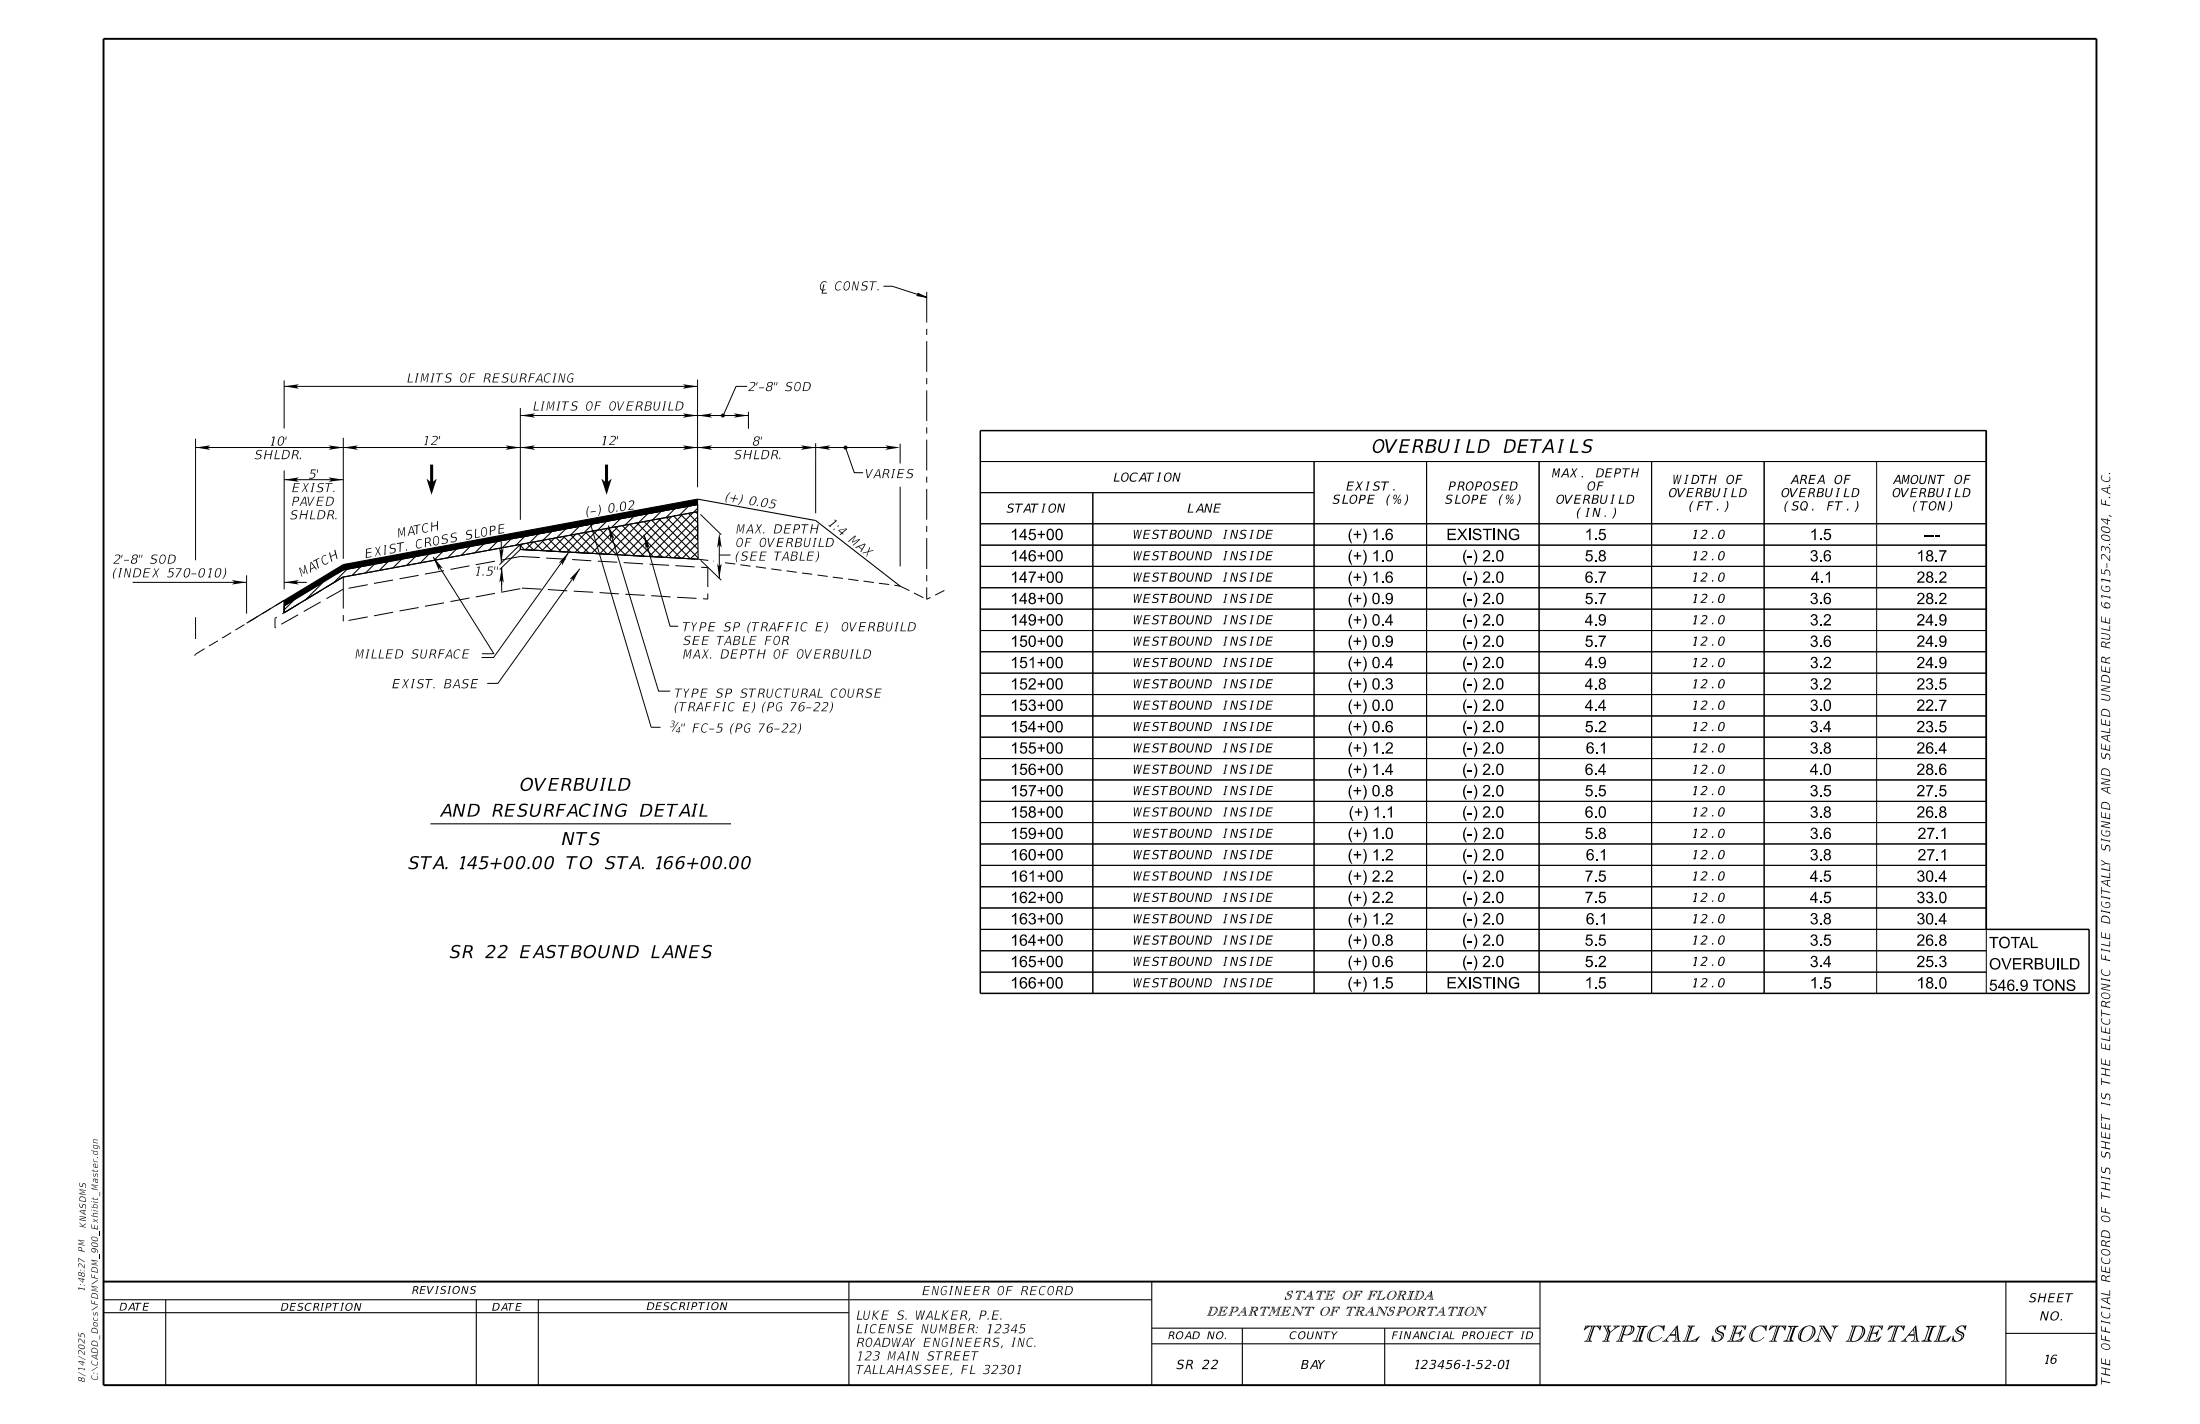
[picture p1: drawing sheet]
<svg xmlns="http://www.w3.org/2000/svg" width="432mm" height="279mm" viewBox="0 0 432 279" stroke-linecap="round" stroke-linejoin="round" font-family="sans-serif">
<path d="M192.4 84.5h197.5v97.9h20.1v12.5h-217.6z" fill="none" stroke="#000" stroke-width=".3"/>
<g fill="none" stroke="#000" stroke-width=".2">
<path d="M173.4 56.2h1.7l6.8 2.1M180.1 57.5l1.8 .8-1.9-.3 .6-.1zM181.9 57.3v6M55.8 75.8h81.1M55.8 74.6v9.5M136.9 74.5v21.1M146.6 75.8h-2.1l-2.5 5.7M181.9 64.5v1.2M181.9 66.9v6.1M181.9 74.2v1.2M181.9 76.6v6M38.4 87.8h135.9"/>
<path d="M38.4 86.1v23.8M55.8 94.1h11.6M55.8 92.3v23.3M67.4 85.9v23.7M102.1 80v22M102.1 81.5h44.8M146.9 80.8v3.3M160.1 87v13.7M165.9 87.8l1.8 4.9h1.7M176.7 87.1v3.8M176.7 95.5v15.6M181.9 83.9v1.2"/>
<path d="M181.9 86.3v6M181.9 93.5v1.2M181.9 95.9v6.1M192.4 90.6h197.5M192.4 96.7h65.5M214.5 96.7v98.2M257.9 90.6v104.3M280 90.6v104.3M302.1 90.6v104.3M324.2 90.6v104.3M346.3 90.6v104.3M368.3 90.6v104.3"/>
<path d="M26 114.3h22.4M48.4 112.9v7.5M53.2 119.4l-1.8 1M55.8 118.9v1.3M55.8 117.8l-1.8 1.1M55.8 114.3h4.4M58.7 118.5l-3.3 1.9M62.9 118.1l-3.3 1.9M63 115.8l-3.2 2M64.1 115.2l3.3-2v6.2M67.4 115.6l-3.3 1.9M72.2 114.7l-3.8 .7"/>
<path d="M77.2 113.8l-3.8 .7M82.2 119.2l-3.8 .7M82.2 112.9l-3.8 .7M85 109.3l11.9 19h-2.3M87.1 118.3l-3.7 .7M87.1 112l-3.7 .6M92.1 117.3l-3.7 .7M92.1 111l-3.7 .7M97.2 116.4l-3.8 .7M97.2 110.1l-3.8 .7M98.4 106.3v4.1M98.5 111.4v4.7"/>
<path d="M102.1 115.5l-3.7 .7M102.1 106.8l-4.1 4M102.4 115.4l3.9 .2M105.9 109.4l-3.8-.2-3.7 .7M105.9 108l-3.8-.2-4 4M107.2 109.5l3.8 .2M107.2 108.1l3.8 .2M107.5 115.7l3.8 .2M111.7 108.3l-14.8 20.7h-2.4M112.3 109.8l3.8 .2M112.3 108.4l3.8 .2M112.6 116l3.8 .2"/>
<path d="M113.8 111.6l-16.1 22.5h-2.1M115.9 102.6l11.9 40.1h1.8M115.9 102.6h.1M117.3 110.1l3.8 .2M117.4 108.7l3.7 .1M117.7 116.3l3.8 .2M119.4 103.1l9.9 32.5h2.3M122.4 110.4l3.8 .2M122.4 108.9l3.8 .2M122.7 116.6l3.8 .2M126.4 104.9l5.1 18h1.6M127.5 110.7l3.8 .2"/>
<path d="M127.5 109.2l3.8 .2M127.8 116.9l3.8 .2M132.6 111l3.7 .2M132.6 109.5l3.8 .2M132.9 117.2l3.8 .2M137 109.7l2 .3M137.5 100.9l4.1 4M137.5 109.9l4.1 3.9M137.6 111.3l1.3 .1v3.8M138.9 116.5v1h-.9M140 110.1h.1M141.2 105.4v8.1"/>
<path d="M141.2 108.9h2.2M142.3 110.4l2 .3M145.3 110.8l2 .3M148.3 111.2l2.1 .3M151.4 111.6l2 .3M154.4 112l2 .3M157.4 112.4l2 .3M160.4 112.8l2.1 .3M163.4 113.2l2.1 .3M166.5 113.6l2 .3M169.5 114l2 .3M172.5 114.4l2 .3"/>
<path d="M175.5 114.8l1.2 .2 1.8 .9M179.4 116.3l1.8 1M181.9 103.2v1.2M181.9 105.6v6.1M181.9 112.9v1.2M181.9 115.3v2.3l.7-.4M185.3 115.9l-1.7 .9M192.4 102.8h197.5M192.4 107h197.5M192.4 111.1h197.5M192.4 115.3h197.5M192.4 119.5h197.5"/>
<path d="M38.4 128.3l-.2 .4M38.4 121.1v4.3M40.1 127.3l-1.7 1M42.8 125.7l-1.8 1.1M45.4 124.1l-1.8 1.1M48 122.6l-1.8 1M50.6 121l-1.8 1M54.3 121.1l-.3 .2v1.9l.1-.1M58.5 120.6l-3.3 1.9M67.4 120.7v1.2M72.2 121l-3.8 .7M77.2 120.1l-3.8 .7"/>
<path d="M192.4 123.7h197.5M192.4 127.9h197.5M192.4 132.1h197.5M192.4 136.3h197.5M192.4 140.5h197.5M192.4 144.6h197.5M192.4 148.8h197.5M192.4 153h197.5M192.4 157.2h197.5M192.4 161.4h197.5M192.4 165.6h197.5M192.4 169.8h197.5"/>
<path d="M192.4 174h197.5M192.4 178.2h197.5M192.4 182.4h197.5v12.5M192.4 186.5h197.5M192.4 190.7h197.5"/>
</g>
<g fill="#000">
<path d="M133.1 141.7h.1l-1.2 1.8h-.2z"/>
<path d="M161.3 55.4a.5 .5 0 0 1 .5-.3 .5 .5 0 0 1 .4 .4 .72 .72 0 0 0-.9 0 .72 .72 0 0 0-.2 .8v.4l.3 .2 .2-1.1h.2l-.2 1.1 .4-.2v.2l-.4 .1-.1 .4h.8v.2h-1l.1-.6a1.01 1.01 0 0 1-.1-1.6z" fill-rule="evenodd"/>
<path d="M164.2 55.4a.5 .5 0 0 1 .5-.3 .5 .5 0 0 1 .5 .4 .67 .67 0 0 0-.9-.1 .67 .67 0 0 0-.2 .8 .53 .53 0 0 0 .2 .6 .53 .53 0 0 0 .7-.1 .62 .62 0 0 1-.9 .2 .62 .62 0 0 1-.2-.8z" fill-rule="evenodd"/>
<path d="M165.8 55.4a1.16 1.16 0 0 0 .1 1.6 1.04 1.04 0 0 0 .9-.7 1.04 1.04 0 0 0-.3-1.1h-.3zM166.1 55.4a.54 .54 0 0 1 .6 .2 .54 .54 0 0 1-.1 .7 .49 .49 0 0 1-.6 .6 .49 .49 0 0 1-.3-.8z" fill-rule="evenodd"/>
<path d="M167.5 55.2h.2l.5 1.6 .3-1.6h.1l-.3 1.8h-.3l-.4-1.6-.3 1.6h-.1z" fill-rule="evenodd"/>
<path d="M169.3 55.4l.6-.2h.5v.2a.54 .54 0 0 0-.7-.1 .54 .54 0 0 0-.3 .5 .74 .74 0 0 1 .9 .7 .93 .93 0 0 1-1.4 .4l.1-.2a.62 .62 0 0 0 .6 .2 .62 .62 0 0 0 .4-.5l-.3-.2a.44 .44 0 0 1-.5-.3 .44 .44 0 0 1 .1-.5z" fill-rule="evenodd"/>
<path d="M170.7 55.2h1.4l-.1 .2h-.6l-.3 1.6h-.2l.4-1.6h-.6z" fill-rule="evenodd"/>
<path d="M172.3 56.7h.2l-.1 .3h-.2z" fill-rule="evenodd"/>
<path d="M55.8 75.8l2.9-.4-.6 .4 .6 .5z" fill-rule="evenodd"/>
<path d="M87.7 73.5a.96 .96 0 0 1 1-.2v.2a.55 .55 0 0 0-.6-.1 .55 .55 0 0 0-.4 .5 .74 .74 0 0 1 .9 .7 .93 .93 0 0 1-1.3 .4v-.2a.62 .62 0 0 0 .7 .1 .62 .62 0 0 0 .4-.5l-.3-.2a.44 .44 0 0 1-.5-.2 .44 .44 0 0 1 .1-.5z" fill-rule="evenodd"/>
<path d="M90.6 73.5a1.16 1.16 0 0 0 0 1.5 1.04 1.04 0 0 0 .9-.6 1.04 1.04 0 0 0-.2-1.1h-.4zM90.8 73.5a.54 .54 0 0 1 .7 .2 .54 .54 0 0 1-.1 .7 .49 .49 0 0 1-.6 .5 .49 .49 0 0 1-.3-.7z" fill-rule="evenodd"/>
<path d="M98.9 73.4l.6-.2 .4 .1v.2a.55 .55 0 0 0-.7-.1 .55 .55 0 0 0-.3 .5 .75 .75 0 0 1 .9 .6 .86 .86 0 0 1-1.4 .5l.1-.2a.64 .64 0 0 0 .6 .1 .64 .64 0 0 0 .4-.5l-.4-.2a.42 .42 0 0 1-.4-.3 .42 .42 0 0 1 .2-.5z" fill-rule="evenodd"/>
<path d="M107.1 73.5l.5-.3 .5 .2v.2a.72 .72 0 0 0-.9 0 .72 .72 0 0 0-.3 .8 .52 .52 0 0 0 .4 .5 .52 .52 0 0 0 .5-.1 .61 .61 0 0 1-.8 .2 .61 .61 0 0 1-.2-.8z" fill-rule="evenodd"/>
<path d="M111.7 73.5a.49 .49 0 0 1 .5-.3 .49 .49 0 0 1 .4 .4 .62 .62 0 0 0-.8-.1 .62 .62 0 0 0-.3 .7 .52 .52 0 0 0 .1 .6 .52 .52 0 0 0 .7 0l.1-.5h-.4l.1-.1h.4l-.1 .7a.67 .67 0 0 1-.8 .1 .67 .67 0 0 1-.3-.8z" fill-rule="evenodd"/>
<path d="M112.5 78.9l.6-.2 .4 .1-.1 .2a.54 .54 0 0 0-.6-.2 .54 .54 0 0 0-.3 .6 .76 .76 0 0 1 .8 .6 .87 .87 0 0 1-1.3 .5v-.2a.63 .63 0 0 0 .7 .1 .63 .63 0 0 0 .4-.5l-.3-.2a.45 .45 0 0 1-.6-.3 .45 .45 0 0 1 .3-.5z" fill-rule="evenodd"/>
<path d="M115.3 79a1.18 1.18 0 0 0 0 1.5 1.08 1.08 0 0 0 .9-1.5l-.4-.3zM115.5 79a.47 .47 0 0 1 .6 .1 .47 .47 0 0 1 0 .6 .54 .54 0 0 1-.2 .6 .54 .54 0 0 1-.6-.1 1.33 1.33 0 0 1 .2-1.2z" fill-rule="evenodd"/>
<path d="M119.9 79a.96 .96 0 0 0 .2 1.6 1.1 1.1 0 0 0 .5-1.8h-.4zM120.1 79a.48 .48 0 0 1 .6 .1 .48 .48 0 0 1 0 .6 .56 .56 0 0 1-.2 .6 .56 .56 0 0 1-.7-.1 1.31 1.31 0 0 1 .3-1.2z" fill-rule="evenodd"/>
<path d="M134 75.4l2.9 .4-2.9 .5 .6-.5z" fill-rule="evenodd"/>
<path d="M147.2 75a.59 .59 0 0 1 .7-.1 .59 .59 0 0 1 .3 .5l-.1 .3-1 .9h.9v.1h-1.1l.8-.8a.43 .43 0 0 0 .3-.6 .43 .43 0 0 0-.7-.1h-.1z" fill-rule="evenodd"/>
<path d="M150.8 75a.43 .43 0 0 0 0 .8 .53 .53 0 0 0-.4 .7 .53 .53 0 0 0 .8 .2 .51 .51 0 0 0 .3-.4 .51 .51 0 0 0-.2-.5 .46 .46 0 0 0 .3-.7 .46 .46 0 0 0-.7-.1zM150.8 75.3a.38 .38 0 0 1 .5-.2 .38 .38 0 0 1 .2 .5 .38 .38 0 0 1-.6 .1l-.2-.2zM150.5 76.3a.42 .42 0 0 1 .8 0 .42 .42 0 0 1-.8 0z" fill-rule="evenodd"/>
<path d="M154.5 75.2l.6-.3 .4 .1v.2a.52 .52 0 0 0-.6-.2 .52 .52 0 0 0-.3 .6 .71 .71 0 0 1 .8 .7 .93 .93 0 0 1-1.3 .4v-.2a.63 .63 0 0 0 .7 .1 .63 .63 0 0 0 .4-.5l-.4-.2a.42 .42 0 0 1-.4-.3 .42 .42 0 0 1 .1-.4z" fill-rule="evenodd"/>
<path d="M156.2 75.2a1.16 1.16 0 0 0 0 1.5 1.04 1.04 0 0 0 .9-.7 1.04 1.04 0 0 0-.3-1h-.3zM156.4 75.2a.54 .54 0 0 1 .6 .2 .54 .54 0 0 1-.1 .7 .49 .49 0 0 1-.6 .5 .49 .49 0 0 1-.2-.8z" fill-rule="evenodd"/>
<path d="M38.4 87.8l2.9-.4-.6 .4 .6 .5z" fill-rule="evenodd"/>
<path d="M50.5 88.4l.7-.1 .3 .1-.1 .1a.54 .54 0 0 0-.6-.1 .54 .54 0 0 0-.3 .6l.3 .1a.52 .52 0 0 1 .5 .5 .52 .52 0 0 1-.6 .5l-.7-.1v-.2a.58 .58 0 0 0 .7 .2 .58 .58 0 0 0 .4-.6l-.3-.1a.45 .45 0 0 1-.6-.3 .45 .45 0 0 1 .3-.6z" fill-rule="evenodd"/>
<path d="M54.9 85.8a.95 .95 0 0 0 .1 1.7 1.16 1.16 0 0 0 .5-1.9zM55 85.9a.37 .37 0 0 1 .6 0v.1a1.19 1.19 0 0 1-.6 1.3h-.2a1.32 1.32 0 0 1 .2-1.4z" fill-rule="evenodd"/>
<path d="M55.8 94.1l2.9-.4-.6 .4 .6 .4z" fill-rule="evenodd"/>
<path d="M62.5 95l.6-.2h.5l-.1 .2a.54 .54 0 0 0-.6-.2 .54 .54 0 0 0-.3 .6 .74 .74 0 0 1 .8 .7 .93 .93 0 0 1-1.3 .4l.1-.2a.62 .62 0 0 0 .6 .2 .62 .62 0 0 0 .4-.6l-.3-.2a.44 .44 0 0 1-.5-.2 .44 .44 0 0 1 .1-.5z" fill-rule="evenodd"/>
<path d="M67.4 87.8l2.9-.4-.6 .4 .6 .5z" fill-rule="evenodd"/>
<path d="M64.5 93.7l2.9 .4-2.9 .4 .6-.4z" fill-rule="evenodd"/>
<path d="M64.5 87.4l2.9 .4-2.9 .5 .6-.5z" fill-rule="evenodd"/>
<path d="M84.4 91.2h.6v3.3l.7-.6-1 3.2-1-3.2 .7 .6z" fill-rule="evenodd"/>
<path d="M84.9 85.6a.61 .61 0 0 1 .6-.1 .61 .61 0 0 1 .4 .5l-.2 .4-.9 .8h.9v.1h-1.1l.9-1a.36 .36 0 0 0 .2-.5 .36 .36 0 0 0-.5-.1l-.3 .1z" fill-rule="evenodd"/>
<path d="M102.1 87.8l2.9-.4-.5 .4 .5 .5z" fill-rule="evenodd"/>
<path d="M99.2 87.4l2.9 .4-2.9 .5 .6-.5z" fill-rule="evenodd"/>
<path d="M102.1 81.5l2.9-.4-.5 .4 .5 .5z" fill-rule="evenodd"/>
<path d="M118.7 91.2h.6v3.3l.8-.6-1 3.2-1.1-3.2 .7 .6z" fill-rule="evenodd"/>
<path d="M134 87.4l2.9 .4-2.9 .5 .6-.5z" fill-rule="evenodd"/>
<path d="M136.9 87.8l2.9-.4-.6 .4 .6 .5z" fill-rule="evenodd"/>
<path d="M134 81.1l2.9 .4-2.9 .5 .6-.5z" fill-rule="evenodd"/>
<path d="M55.8 117.8l11.6-7 69.5-12.9v1.1l-69.5 12.8-11.6 7.1z" fill-rule="evenodd"/>
<path d="M136.9 81.5l2.9-.4-.6 .4 .6 .5z" fill-rule="evenodd"/>
<path d="M144.5 88.5a.93 .93 0 0 1 1.1-.1l-.1 .1a.51 .51 0 0 0-.6-.1 .51 .51 0 0 0-.3 .6h.1a.54 .54 0 0 1 .6 .2 .54 .54 0 0 1 .1 .6 .92 .92 0 0 1-1.3 .2v-.2a.56 .56 0 0 0 .7 .2 .56 .56 0 0 0 .4-.6l-.3-.1a.43 .43 0 0 1-.5-.3 .43 .43 0 0 1 .1-.5z" fill-rule="evenodd"/>
<path d="M144 81.1l2.9 .4-2.9 .5 .6-.5z" fill-rule="evenodd"/>
<path d="M148.1 85.9l-.1 .2a.4 .4 0 0 1-.2 .7 .58 .58 0 0 0 .5 .7 .58 .58 0 0 0 .7-.6l-.2-.4a.46 .46 0 0 0 .3-.7 .46 .46 0 0 0-.7-.1zM148.2 86a.37 .37 0 0 1 .7 0 .37 .37 0 0 1-.7 0zM147.9 87a.45 .45 0 0 1 .9 0 .45 .45 0 0 1-.9 0z" fill-rule="evenodd"/>
<path d="M149.4 85.7h.2l-.2 .6h-.1z" fill-rule="evenodd"/>
<path d="M157.2 87.4l2.9 .4-2.9 .5 .6-.5z" fill-rule="evenodd"/>
<path d="M160.1 87.8l2.9-.4-.6 .4 .6 .5z" fill-rule="evenodd"/>
<path d="M173.8 87.4l2.9 .4-2.9 .5 .5-.5z" fill-rule="evenodd"/>
<path d="M178.3 92.1l.6-.1 .4 .1v.2a.55 .55 0 0 0-.6-.2 .55 .55 0 0 0-.4 .6l.1 .1a.58 .58 0 0 1 .8 .6 .58 .58 0 0 1-.8 .4l-.6-.1 .1-.1a.61 .61 0 0 0 .7 .1 .61 .61 0 0 0 .4-.5l-.5-.2a.42 .42 0 0 1-.4-.4 .42 .42 0 0 1 .2-.5z" fill-rule="evenodd"/>
<path d="M272.7 97h.2l-.5 .9-.1 .6 .2 .7h-.2a1.99 1.99 0 0 1 .4-2.2z" fill-rule="evenodd"/>
<path d="M276 97h.2a1.65 1.65 0 0 1-.6 2.2l.2-.4a1.87 1.87 0 0 0 .2-1.8z" fill-rule="evenodd"/>
<path d="M294.8 97h.2l-.5 .9-.1 .6 .1 .7h-.1a1.99 1.99 0 0 1 .4-2.2z" fill-rule="evenodd"/>
<path d="M298.1 97h.2a1.65 1.65 0 0 1-.7 2.2l.4-.6a1.85 1.85 0 0 0 .1-1.6z" fill-rule="evenodd"/>
<path d="M310.1 99.6h.2l-.4 .7a1.81 1.81 0 0 0-.1 1.4h-.1a1.83 1.83 0 0 1 .4-2.1z" fill-rule="evenodd"/>
<path d="M316.9 99.6h.1a1.89 1.89 0 0 1-.4 2.1h-.2l.5-1.1z" fill-rule="evenodd"/>
<path d="M332.2 98.3h.2l-.5 .9-.1 .5 .1 .8h-.1a1.9 1.9 0 0 1 .4-2.2z" fill-rule="evenodd"/>
<path d="M338.9 98.3h.2a1.68 1.68 0 0 1-.7 2.2l.3-.4a1.92 1.92 0 0 0 .2-1.8z" fill-rule="evenodd"/>
<path d="M350.9 98.3h.1l-.2 .3a1.96 1.96 0 0 0-.2 1.9h-.2a1.9 1.9 0 0 1 .5-2.2z" fill-rule="evenodd"/>
<path d="M352.1 98.5l.9-.1h.1v.2a.53 .53 0 0 0-.6-.1 .53 .53 0 0 0-.4 .5 .67 .67 0 0 1 .8 .8 .96 .96 0 0 1-1.3 .2l.1-.2a.56 .56 0 0 0 .6 .2 .56 .56 0 0 0 .4-.6l-.3-.1a.47 .47 0 0 1-.5-.3 .47 .47 0 0 1 .2-.5z" fill-rule="evenodd"/>
<path d="M355.7 99.8h.3l-.1 .4h-.3z" fill-rule="evenodd"/>
<path d="M358.9 98.4h1v.2h-.8l-.1 .5h.7v.2h-.7l-.2 .9h-.2z" fill-rule="evenodd"/>
<path d="M360.2 98.4h1.5l-.1 .2h-.6l-.3 1.6h-.3l.4-1.6h-.6z" fill-rule="evenodd"/>
<path d="M362.5 99.8h.3l-.1 .4h-.2z" fill-rule="evenodd"/>
<path d="M364.4 98.3h.2a1.68 1.68 0 0 1-.6 2.2l.5-1.3z" fill-rule="evenodd"/>
<path d="M376.1 98.3h.2l-.5 .9-.1 .5 .1 .8h-.2a2.06 2.06 0 0 1 .5-2.2z" fill-rule="evenodd"/>
<path d="M376.9 98.4h1.5l-.1 .2h-.6l-.3 1.6h-.3l.4-1.6h-.7z" fill-rule="evenodd"/>
<path d="M378.9 98.6a.93 .93 0 0 0 .3 1.6 1.06 1.06 0 0 0 .8-.8 1.06 1.06 0 0 0-.3-1h-.4zM379.1 98.7a.47 .47 0 0 1 .6-.1 .47 .47 0 0 1 .1 .6 .54 .54 0 0 1-.5 .8 .54 .54 0 0 1-.5-.7z" fill-rule="evenodd"/>
<path d="M380.6 98.4h.3l.4 1.5 .3-1.5h.2l-.3 1.8h-.3l-.4-1.6-.3 1.6h-.2z" fill-rule="evenodd"/>
<path d="M382.8 98.3h.2a2.06 2.06 0 0 1-.4 2.2h-.2l.5-1.3z" fill-rule="evenodd"/>
<path d="M22.6 108.9a.58 .58 0 0 1 .6-.1 .58 .58 0 0 1 .4 .5l-.1 .3-1 .9h.9v.1h-1.1v-.2l.8-.7a.43 .43 0 0 0 .3-.6 .43 .43 0 0 0-.7-.1l-.1 .1z" fill-rule="evenodd"/>
<path d="M22.8 111.4h.1l-.5 1.1 .1 1.1h-.2l-.1-1.1z" fill-rule="evenodd"/>
<path d="M26.1 108.9a.43 .43 0 0 0 0 .7 .53 .53 0 0 0-.4 .8 .53 .53 0 0 0 .8 .2 .53 .53 0 0 0 .2-1 .47 .47 0 0 0 .3-.6 .47 .47 0 0 0-.7-.2zM26.3 109h.1a.35 .35 0 0 1 .5 .3 .35 .35 0 0 1-.5 .3 .31 .31 0 0 1-.3-.2 .31 .31 0 0 1 .2-.4zM25.9 110.1a.42 .42 0 0 1 .8 0 .42 .42 0 0 1-.8 0z" fill-rule="evenodd"/>
<path d="M29.8 109l.6-.2 .5 .1v.1a.52 .52 0 0 0-.7-.1 .52 .52 0 0 0-.2 .6 .71 .71 0 0 1 .8 .6 .93 .93 0 0 1-1.3 .4v-.2a.63 .63 0 0 0 .6 .2 .63 .63 0 0 0 .5-.5l-.5-.3a.42 .42 0 0 1-.4-.2 .42 .42 0 0 1 .1-.5z" fill-rule="evenodd"/>
<path d="M31.5 109a1.16 1.16 0 0 0 .1 1.6 1.04 1.04 0 0 0 .9-.7 1.04 1.04 0 0 0-.3-1.1h-.3zM31.8 109a.47 .47 0 0 1 .5 .1 .47 .47 0 0 1 0 .6 .51 .51 0 0 1-.2 .7 .51 .51 0 0 1-.7-.3l.1-.6z" fill-rule="evenodd"/>
<path d="M44.1 111.4h.1l.1 .2 .1 .7a1.75 1.75 0 0 1-.8 1.3l.6-1.1z" fill-rule="evenodd"/>
<path d="M45.5 113.8l2.9 .5-2.9 .4 .6-.4z" fill-rule="evenodd"/>
<path d="M55.8 114.3l2.9-.5-.6 .5 .6 .4z" fill-rule="evenodd"/>
<path d="M57.3 100.3a.97 .97 0 0 1 1.1-.1v.1a.53 .53 0 0 0-.6-.1 .53 .53 0 0 0-.3 .6h.1a.57 .57 0 0 1 .7 .6 .57 .57 0 0 1-.8 .5l-.5-.1v-.2a.62 .62 0 0 0 .7 .2 .62 .62 0 0 0 .4-.5l-.2-.2a.52 .52 0 0 1-.5-.1 .52 .52 0 0 1-.1-.6z" fill-rule="evenodd"/>
<path d="M85 109.3l1.9 2.2-.6-.2-.1 .7z" fill-rule="evenodd"/>
<path d="M98 107.5l.4 .6 .4-.6-.4 2.9z" fill-rule="evenodd"/>
<path d="M98.5 111.4l.4 2.9-.4-.6-.5 .6z" fill-rule="evenodd"/>
<path d="M111.7 108.3l-1.4 2.6v-.7l-.7 .3z" fill-rule="evenodd"/>
<path d="M113.8 111.6l-1.3 2.6v-.7l-.7 .2z" fill-rule="evenodd"/>
<path d="M119.4 103.1l1.2 2.7-.5-.5-.3 .7z" fill-rule="evenodd"/>
<path d="M126.4 104.9l1.2 2.7-.6-.5-.2 .7z" fill-rule="evenodd"/>
<path d="M141.2 104.6l.4 2.9-.4-.6-.4 .6z" fill-rule="evenodd"/>
<path d="M140.8 110.6l.4 .6 .4-.6-.4 2.9z" fill-rule="evenodd"/>
<path d="M145 108.2h.2l-.6 1 .1 1.1-.3-.6a1.94 1.94 0 0 1 .6-1.5z" fill-rule="evenodd"/>
<path d="M144.9 105.8a.96 .96 0 0 0 .1 1.6 1.08 1.08 0 0 0 .5-1.9h-.4zM145 105.8a.54 .54 0 0 1 .7 .2 .54 .54 0 0 1-.1 .7 .49 .49 0 0 1-.6 .5 .49 .49 0 0 1-.3-.8z" fill-rule="evenodd"/>
<path d="M145.9 108.3l.7-.1 .3 .1-.1 .1a.54 .54 0 0 0-.6-.1 .54 .54 0 0 0-.3 .6 .68 .68 0 0 1 .8 .6 .9 .9 0 0 1-1.3 .4v-.2a.58 .58 0 0 0 .7 .2 .58 .58 0 0 0 .3-.6 .68 .68 0 0 1-.7-.6z" fill-rule="evenodd"/>
<path d="M149.4 105.8a1.18 1.18 0 0 0 0 1.5 1.06 1.06 0 0 0 .9-1.5l-.4-.3zM149.6 105.8a.47 .47 0 0 1 .6 .1 .47 .47 0 0 1 0 .5 .54 .54 0 0 1-.2 .7 .54 .54 0 0 1-.7-.1 1.33 1.33 0 0 1 .3-1.2z" fill-rule="evenodd"/>
<path d="M160.4 108.2l.3 .1v.8a1.59 1.59 0 0 1-.7 1.2l.5-1.1z" fill-rule="evenodd"/>
<path d="M353.7 98.6a.95 .95 0 0 0 .2 1.6l.4-.1 .1 .2 .1-.1-.1-.2a1.06 1.06 0 0 0 .1-1.6h-.5zM353.8 98.7a.47 .47 0 0 1 .6-.1 .47 .47 0 0 1 .2 .6l-.2 .6-.2-.2-.2 .1 .2 .2a.52 .52 0 0 1-.6-.2 .52 .52 0 0 1 0-.7z" fill-rule="evenodd"/>
<path d="M81.1 127.6a.93 .93 0 0 1 1.1-.1l-.1 .2a.51 .51 0 0 0-.6-.2 .51 .51 0 0 0-.3 .6h.1a.57 .57 0 0 1 .7 .6 .57 .57 0 0 1-.8 .5l-.5-.1 .1-.2a.61 .61 0 0 0 .6 .2 .61 .61 0 0 0 .4-.5l-.3-.2a.43 .43 0 0 1-.5-.2 .43 .43 0 0 1 .1-.6z" fill-rule="evenodd"/>
<path d="M82.1 133.5a.94 .94 0 0 1 1.1-.2v.2a.52 .52 0 0 0-.6-.2 .52 .52 0 0 0-.3 .6l.1 .1a.55 .55 0 0 1 .5 .1 .55 .55 0 0 1 .1 .6 .99 .99 0 0 1-1.2 .3v-.2a.56 .56 0 0 0 .7 .2 .56 .56 0 0 0 .3-.7 .72 .72 0 0 1-.8-.6z" fill-rule="evenodd"/>
<path d="M89.4 127.6a.51 .51 0 0 1 .5-.2 .51 .51 0 0 1 .4 .3 .68 .68 0 0 0-.8-.1 .68 .68 0 0 0-.3 .8 .52 .52 0 0 0 .3 .6 .52 .52 0 0 0 .6-.1 .61 .61 0 0 1-.8 .2 .61 .61 0 0 1-.3-.8z" fill-rule="evenodd"/>
<path d="M91.1 133.3l.7-.1 .2 .1v.2a.54 .54 0 0 0-.6-.2 .54 .54 0 0 0-.3 .6 .68 .68 0 0 1 .8 .6 .92 .92 0 0 1-1.3 .5v-.2a.56 .56 0 0 0 .7 .2 .56 .56 0 0 0 .3-.7 .74 .74 0 0 1-.8-.6z" fill-rule="evenodd"/>
<path d="M133 137.7h.2l-.6 1.1 .1 1.1h-.1l-.1-1.1z" fill-rule="evenodd"/>
<path d="M134.6 124.9l.7-.2 .3 .1-.1 .2a.54 .54 0 0 0-.6-.2 .54 .54 0 0 0-.3 .6 .75 .75 0 0 1 .8 .6 .94 .94 0 0 1-1.3 .5l.1-.2a.58 .58 0 0 0 .7 .2 .58 .58 0 0 0 .3-.7 .75 .75 0 0 1-.9-.5z" fill-rule="evenodd"/>
<path d="M141 135.2l.6-.1h.4l-.1 .2a.54 .54 0 0 0-.6-.1 .54 .54 0 0 0-.3 .5 .76 .76 0 0 1 .8 .6 .87 .87 0 0 1-1.3 .5v-.2a.63 .63 0 0 0 .7 .2 .63 .63 0 0 0 .4-.5l-.3-.2a.45 .45 0 0 1-.6-.3 .45 .45 0 0 1 .3-.6z" fill-rule="evenodd"/>
<path d="M142.4 122.3a1 1 0 0 1 1.1-.1v.1a.55 .55 0 0 0-.7-.1 .55 .55 0 0 0-.3 .5 .75 .75 0 0 1 .9 .6 .87 .87 0 0 1-1.4 .5l.1-.2a.62 .62 0 0 0 .6 .2 .62 .62 0 0 0 .4-.6l-.3-.2a.44 .44 0 0 1-.5-.2 .44 .44 0 0 1 .1-.5z" fill-rule="evenodd"/>
<path d="M145.7 135.3l.6-.2h.5l-.1 .2a.54 .54 0 0 0-.6-.1 .54 .54 0 0 0-.3 .5 .7 .7 0 0 1 .8 .7 .93 .93 0 0 1-1.3 .4v-.2a.63 .63 0 0 0 .7 .2 .63 .63 0 0 0 .4-.5l-.3-.2a.44 .44 0 0 1-.5-.2 .44 .44 0 0 1 .1-.6z" fill-rule="evenodd"/>
<path d="M147.3 122h.1l-.5 1.1 .1 1.1a1.65 1.65 0 0 1 .3-2.2z" fill-rule="evenodd"/>
<path d="M147.9 137.7h.2v.2l.1 .7a1.75 1.75 0 0 1-.7 1.3l.5-1.1z" fill-rule="evenodd"/>
<path d="M150.2 137.7h.1l-.3 .5-.3 .8 .2 .9h-.2l-.1-1.1z" fill-rule="evenodd"/>
<path d="M152.1 125a1.16 1.16 0 0 0 0 1.6 1.04 1.04 0 0 0 .9-.7 1.04 1.04 0 0 0-.2-1.1h-.4zM152.3 125a.47 .47 0 0 1 .6 .1 .47 .47 0 0 1 0 .6 .51 .51 0 0 1-.3 .6 .51 .51 0 0 1-.6-.2v-.7z" fill-rule="evenodd"/>
<path d="M152.2 127.6a1 1 0 0 0 .1 1.7 1.02 1.02 0 0 0 .8-.9 1.02 1.02 0 0 0-.5-1zM152.4 127.6a.47 .47 0 0 1 .5 .1 .47 .47 0 0 1 .1 .6 .56 .56 0 0 1-.3 .7 .56 .56 0 0 1-.7-.1 1.29 1.29 0 0 1 .4-1.3z" fill-rule="evenodd"/>
<path d="M152.5 135.3a.54 .54 0 0 1 .5-.3 .54 .54 0 0 1 .5 .4 .74 .74 0 0 0-.9 0 .74 .74 0 0 0-.3 .8 .51 .51 0 0 0 .4 .6 .51 .51 0 0 0 .5-.2 .62 .62 0 0 1-.8 .2 .62 .62 0 0 1-.2-.8z" fill-rule="evenodd"/>
<path d="M156.9 127.5a1.16 1.16 0 0 0-.1 1.7 1.06 1.06 0 0 0 .8-.7 1.06 1.06 0 0 0-.2-1.1zM156.9 127.6a.47 .47 0 0 1 .6 .1 .47 .47 0 0 1 0 .6 .55 .55 0 0 1-.2 .7 .55 .55 0 0 1-.7-.1 1.35 1.35 0 0 1 .3-1.3z" fill-rule="evenodd"/>
<path d="M157.5 122.3l.5-.2 .4 .1v.2a.72 .72 0 0 0-.8 0 .72 .72 0 0 0-.3 .8 .51 .51 0 0 0 .3 .6 .51 .51 0 0 0 .6-.2 .61 .61 0 0 1-.8 .2 .61 .61 0 0 1-.2-.8z" fill-rule="evenodd"/>
<path d="M162.2 122l.2 .2 .1 .7a1.74 1.74 0 0 1-.8 1.3l.4-.5 .2-.8z" fill-rule="evenodd"/>
<path d="M163.2 137.7a1.53 1.53 0 0 1-.5 2.2l.6-1.1z" fill-rule="evenodd"/>
<path d="M163.4 135.3a.51 .51 0 0 1 .5-.3 .51 .51 0 0 1 .5 .4 .74 .74 0 0 0-.9 0 .74 .74 0 0 0-.3 .8 .51 .51 0 0 0 .4 .6 .51 .51 0 0 0 .5-.2 .61 .61 0 0 1-.8 .2 .61 .61 0 0 1-.2-.8z" fill-rule="evenodd"/>
<path d="M165 135.3a1.18 1.18 0 0 0 .1 1.6 1.04 1.04 0 0 0 .8-.7 1.04 1.04 0 0 0-.2-1.1h-.4zM165.2 135.3a.47 .47 0 0 1 .6 .1 .47 .47 0 0 1 0 .6 .52 .52 0 0 1-.2 .7 .52 .52 0 0 1-.7-.3v-.4z" fill-rule="evenodd"/>
<path d="M165.5 122.3a1.16 1.16 0 0 0 0 1.6 1.03 1.03 0 0 0 .9-.7 1.03 1.03 0 0 0-.2-1.1h-.4zM165.7 122.3a.54 .54 0 0 1 .7 .2 .54 .54 0 0 1-.1 .7 .49 .49 0 0 1-.7 .5 .49 .49 0 0 1-.2-.7z" fill-rule="evenodd"/>
<path d="M170.2 135.3l.6-.2h.5l-.1 .2a.54 .54 0 0 0-.6-.1 .54 .54 0 0 0-.3 .5 .76 .76 0 0 1 .8 .6 .88 .88 0 0 1-1.3 .5v-.2a.63 .63 0 0 0 .7 .2 .63 .63 0 0 0 .4-.5l-.3-.2a.44 .44 0 0 1-.5-.2 .44 .44 0 0 1 .1-.6z" fill-rule="evenodd"/>
<path d="M226.4 183.8a.98 .98 0 0 1 1.1-.2v.2a.53 .53 0 0 0-.6-.1 .53 .53 0 0 0-.3 .5l.2 .1a.57 .57 0 0 1 .6 .7 .57 .57 0 0 1-.8 .4l-.5-.2v-.2a.55 .55 0 0 0 .6 .2 .55 .55 0 0 0 .4-.6l-.8-.2z" fill-rule="evenodd"/>
<path d="M231.5 183.8a.93 .93 0 0 0 .2 1.6 1.06 1.06 0 0 0 .9-.8 1.06 1.06 0 0 0-.3-1.1h-.4zM231.6 183.9a.47 .47 0 0 1 .7-.1 .47 .47 0 0 1 .1 .6 .54 .54 0 0 1-.5 .8 .54 .54 0 0 1-.5-.7z" fill-rule="evenodd"/>
<path d="M243.6 183.8a.99 .99 0 0 1 1.1-.2v.2a.53 .53 0 0 0-.6-.1 .53 .53 0 0 0-.4 .5 .67 .67 0 0 1 .8 .8 .96 .96 0 0 1-1.3 .2v-.2a.58 .58 0 0 0 .7 .2 .58 .58 0 0 0 .4-.6l-.8-.2v-.4z" fill-rule="evenodd"/>
<path d="M332.5 183.7l.6-.1-.3 1.7h-.5l.1-.1h.1l.3-1.4-.3 .1z" fill-rule="evenodd"/>
<path d="M334.1 183.7a.55 .55 0 0 1 .9-.1 .55 .55 0 0 1-.2 .9l-.8 .6h.9v.2h-1.2l.1-.2 .6-.5a.6 .6 0 0 0 .3-.9l-.7 .2z" fill-rule="evenodd"/>
<path d="M336.1 185h.2l-.1 .3h-.2z" fill-rule="evenodd"/>
<path d="M337.6 183.8a1.12 1.12 0 0 0-.1 1.6 1.08 1.08 0 0 0 .9-.7 1.08 1.08 0 0 0-.2-1.2h-.3zM337.8 183.7h.2a.95 .95 0 0 1-.1 1.4l-.2 .1a.87 .87 0 0 1 0-1.3z" fill-rule="evenodd"/>
<path d="M289.8 256.4l.2 .2-.4 1.2-.4 .4h.7l-.2-.2v-.3l.4-1 .9 1.5 .5-1.5 .4-.3h-.8l.3 .4-.3 .9-.8-1.3zM289.5 258l.1 .1h-.1zM291.4 256.5h.2l-.1 .1zM290 256.5h.2l.8 1.6z" fill-rule="evenodd"/>
<circle cx="141.9" cy="81.5" r=".4"/>
<circle cx="165.9" cy="87.8" r=".4"/>
</g>
<g fill="none" stroke="#000" stroke-width=".21">
<path d="M132.5 99.8l-1.8 1.7M135.1 99.3l-1.7 1.7M136.9 99.7l-9.5 9.5M136.9 97.9v8.1M136.9 97.9l23.2 4.2 16.6 12.9M136.9 97.9l-69.5 12.9-11.6 7M55.8 118.9l11.6-7.1 69.5-12.8v1.4l-69.6 12.8-11.5 7zM55.8 117.8l-7.4 4.5M57.8 117.6l-2 2.1M63.1 114.4l-7.3 4.5M63.4 114.3l-3.5 3.4M68.1 111.7l-2.6 2.6"/>
<path d="M70.8 111.2l-1.7 1.7M73.5 110.7l-1.7 1.7M76.2 110.2l-1.8 1.7M78.8 109.7l-1.7 1.7M81.5 109.2l-1.7 1.7M84.2 108.7l-1.7 1.8M86.9 108.2l-1.7 1.8M89.6 107.7l-1.8 1.8M92.3 107.2l-1.8 1.8M94.9 106.8l-1.7 1.7M97.6 106.3l-1.7 1.7M100.3 105.8l-1.7 1.7"/>
<path d="M102.1 107l.9 .9M102.1 106.8l34.8-6.4 .1 9.3-34.9-1.9zM102.1 105.4l34.8-6.4-69.5 12.8M102.6 106.8l-.5 .4M103 105.3l-1.8 1.7M104.7 106.4l-1.6 1.5M104.8 106.3l1.8 1.8M105.7 104.8l-1.8 1.7M106.3 106l2.1 2.2M106.8 106l-2 1.9-1.4-1.3M107.7 105.8l2.5 2.5M108.3 104.3l-1.7 1.7"/>
<path d="M108.8 105.6l-2.4 2.5M109.1 105.5l2.9 2.8M110.6 105.3l3.2 3.1M110.9 105.2l-2.9 2.9M111 103.8l-1.7 1.7M112 105l3.6 3.5M113 104.8l-3.4 3.4M113.5 104.7l3.9 4M113.7 103.3l-1.7 1.7M114.9 104.5l4.3 4.2M115.1 104.4l-3.9 3.9M116.4 104.2l4.6 4.6"/>
<path d="M116.4 102.8l-1.7 1.7M117.2 104l-4.3 4.4M117.8 103.9l5 5M119.1 102.3l-1.8 1.7M119.2 103.6l5.4 5.4M119.3 103.6l-4.8 4.9M120.7 103.4l5.7 5.7M121.4 103.3l-5.3 5.3M121.7 101.8l-1.7 1.7M122.1 103.1l6.1 6.1M123.5 102.9l-5.8 5.8M123.6 102.9l6.4 6.4"/>
<path d="M124.4 101.3l-1.7 1.7M125 102.6l6.8 6.8M125.6 102.5l-6.3 6.3M126.4 102.3l7.2 7.2M127.1 100.8l-1.7 1.7M127.7 102.1l-6.8 6.7M127.9 102.1l7.6 7.5M129.3 101.8l7.7 7.7M129.8 101.7l-7.2 7.2M129.8 100.3l-1.7 1.7M130.8 101.5l6.2 6.3M131.9 101.3l-7.7 7.7"/>
<path d="M132.2 101.2l4.7 4.8M133.7 101l3.2 3.3M134 100.9l-8.2 8.2M135.1 100.7l1.8 1.9M136.5 100.5l.4 .3M136.9 101.4l-7.9 7.9M136.9 103.1l-6.2 6.3M136.9 104.8l-4.6 4.6M137 106.5l-3.1 3M137 108.2l-1.5 1.4M137 109.7l-34.9-1.9v-1l-34.8 6.4-11.5 7v-2.4M84.5 161.6h59"/>
<path d="M20.3 255h146.3M20.3 257.6h146.3M32.5 255v16.8M93.5 255v16.8M105.7 255v16.8M166.6 251.5v20.3M166.7 255h59.4M226.1 251.5v20.3M302.3 251.5v20.3M393.7 251.5v20.3M226.1 260.6h76.2M226.1 263.7h76.2"/>
<path d="M243.8 260.6v11.2M271.8 260.6v11.2M393.7 261.6h17.8"/>
</g>
<path d="M20.3 7.6h391.2v264.2h-391.2zM20.3 251.5h391.2" fill="none" stroke="#000" stroke-width=".38"/>
<text font-size="3.2" x="310" y="263.2">TYPICAL SECTION DETAILS</text>
<text font-size="2.7" x="269.3" y="88.9">OVERBUILD DETAILS</text>
<g font-size="2.5">
<text x="102" y="155.2">OVERBUILD</text>
<text x="86.2" y="160.2">AND RESURFACING DETAIL</text>
<text x="110.2" y="165.8">NTS</text>
<text x="80" y="170.5">STA. 145+00.00 TO STA. 166+00.00</text>
<text x="88.1" y="188">SR 22 EASTBOUND LANES</text>
</g>
<g font-size="2.2">
<text x="198.3" y="106">145+00</text>
<text x="264.5" y="106">(+) 1.6</text>
<text x="283.9" y="106">EXISTING</text>
<text x="311" y="106">1.5</text>
<text x="355.2" y="106">1.5</text>
<text x="377.6" y="106">---</text>
<text x="198.3" y="110.2">146+00</text>
<text x="264.5" y="110.2">(+) 1.0</text>
<text x="287" y="110.2">(-) 2.0</text>
<text x="311" y="110.2">5.8</text>
<text x="355.2" y="110.2">3.6</text>
<text x="376.2" y="110.2">18.7</text>
<text x="198.3" y="114.3">147+00</text>
<text x="198.3" y="118.5">148+00</text>
<text x="264.5" y="118.5">(+) 0.9</text>
<text x="264.5" y="114.3">(+) 1.6</text>
<text x="287" y="114.3">(-) 2.0</text>
<text x="287" y="118.5">(-) 2.0</text>
<text x="311" y="114.3">6.7</text>
<text x="311" y="118.5">5.7</text>
<text x="355.2" y="118.5">3.6</text>
<text x="355.4" y="114.3">4.1</text>
<text x="376.2" y="114.3">28.2</text>
<text x="376.2" y="118.5">28.2</text>
<text x="198.3" y="122.7">149+00</text>
<text x="264.5" y="122.7">(+) 0.4</text>
<text x="287" y="122.7">(-) 2.0</text>
<text x="311" y="122.7">4.9</text>
<text x="355.2" y="122.7">3.2</text>
<text x="376.2" y="122.7">24.9</text>
<text x="198.3" y="126.9">150+00</text>
<text x="198.3" y="131.1">151+00</text>
<text x="264.5" y="126.9">(+) 0.9</text>
<text x="264.5" y="131.1">(+) 0.4</text>
<text x="287" y="126.9">(-) 2.0</text>
<text x="287" y="131.1">(-) 2.0</text>
<text x="311" y="131.1">4.9</text>
<text x="311" y="126.9">5.7</text>
<text x="355.2" y="126.9">3.6</text>
<text x="355.2" y="131.1">3.2</text>
<text x="376.2" y="126.9">24.9</text>
<text x="376.2" y="131.1">24.9</text>
<text x="198.3" y="135.3">152+00</text>
<text x="264.5" y="135.3">(+) 0.3</text>
<text x="287" y="135.3">(-) 2.0</text>
<text x="311" y="135.3">4.8</text>
<text x="355.2" y="135.3">3.2</text>
<text x="376.1" y="135.3">23.5</text>
<text x="198.3" y="139.5">153+00</text>
<text x="198.3" y="143.7">154+00</text>
<text x="264.5" y="143.7">(+) 0.6</text>
<text x="264.5" y="139.5">(+) 0.0</text>
<text x="287" y="139.5">(-) 2.0</text>
<text x="287" y="143.7">(-) 2.0</text>
<text x="311" y="139.5">4.4</text>
<text x="311" y="143.7">5.2</text>
<text x="355.2" y="139.5">3.0</text>
<text x="355.2" y="143.7">3.4</text>
<text x="376.1" y="143.7">23.5</text>
<text x="376.2" y="139.5">22.7</text>
<text x="198.3" y="147.9">155+00</text>
<text x="264.5" y="147.9">(+) 1.2</text>
<text x="287" y="147.9">(-) 2.0</text>
<text x="311.3" y="147.9">6.1</text>
<text x="355.2" y="147.9">3.8</text>
<text x="376.2" y="147.9">26.4</text>
<text x="198.3" y="152">156+00</text>
<text x="264.5" y="152">(+) 1.4</text>
<text x="287" y="152">(-) 2.0</text>
<text x="311" y="152">6.4</text>
<text x="355.2" y="152">4.0</text>
<text x="376.2" y="152">28.6</text>
<text x="198.3" y="156.2">157+00</text>
<text x="198.3" y="160.4">158+00</text>
<text x="264.5" y="156.2">(+) 0.8</text>
<text x="264.7" y="160.4">(+) 1.1</text>
<text x="287" y="156.2">(-) 2.0</text>
<text x="287" y="160.4">(-) 2.0</text>
<text x="311" y="156.2">5.5</text>
<text x="311" y="160.4">6.0</text>
<text x="355.2" y="156.2">3.5</text>
<text x="355.2" y="160.4">3.8</text>
<text x="376.1" y="156.2">27.5</text>
<text x="376.2" y="160.4">26.8</text>
<text x="198.3" y="164.6">159+00</text>
<text x="264.5" y="164.6">(+) 1.0</text>
<text x="287" y="164.6">(-) 2.0</text>
<text x="311" y="164.6">5.8</text>
<text x="355.2" y="164.6">3.6</text>
<text x="376.4" y="164.6">27.1</text>
<text x="198.3" y="168.8">160+00</text>
<text x="198.3" y="173">161+00</text>
<text x="264.5" y="168.8">(+) 1.2</text>
<text x="264.5" y="173">(+) 2.2</text>
<text x="287" y="168.8">(-) 2.0</text>
<text x="287" y="173">(-) 2.0</text>
<text x="311" y="173">7.5</text>
<text x="311.3" y="168.8">6.1</text>
<text x="355.2" y="173">4.5</text>
<text x="355.2" y="168.8">3.8</text>
<text x="376.2" y="173">30.4</text>
<text x="376.4" y="168.8">27.1</text>
<text x="198.3" y="177.2">162+00</text>
<text x="264.5" y="177.2">(+) 2.2</text>
<text x="287" y="177.2">(-) 2.0</text>
<text x="311" y="177.2">7.5</text>
<text x="355.2" y="177.2">4.5</text>
<text x="376.2" y="177.2">33.0</text>
<text x="198.3" y="181.4">163+00</text>
<text x="198.3" y="185.6">164+00</text>
<text x="264.5" y="185.6">(+) 0.8</text>
<text x="264.5" y="181.4">(+) 1.2</text>
<text x="287" y="181.4">(-) 2.0</text>
<text x="287" y="185.6">(-) 2.0</text>
<text x="311" y="185.6">5.5</text>
<text x="311.3" y="181.4">6.1</text>
<text x="355.2" y="185.6">3.5</text>
<text x="355.2" y="181.4">3.8</text>
<text x="376.2" y="185.6">26.8</text>
<text x="376.2" y="181.4">30.4</text>
<text x="198.3" y="189.8">165+00</text>
<text x="264.5" y="189.8">(+) 0.6</text>
<text x="287" y="189.8">(-) 2.0</text>
<text x="311" y="189.8">5.2</text>
<text x="355.2" y="189.8">3.4</text>
<text x="376.2" y="189.8">25.3</text>
<text x="390.4" y="186">TOTAL</text>
<text x="390.4" y="190.2">OVERBUILD</text>
<text x="198.3" y="193.9">166+00</text>
<text x="264.5" y="193.9">(+) 1.5</text>
<text x="283.9" y="193.9">EXISTING</text>
<text x="311" y="193.9">1.5</text>
<text x="355.2" y="193.9">1.5</text>
<text x="376.2" y="193.9">18.0</text>
<text x="390.4" y="194.4">546.9 TONS</text>
</g>
<g font-size="1.8">
<text x="79.8" y="75.1">LIMITS OF RESURFACING</text>
<text x="146.8" y="76.8">2'-8&quot; SOD</text>
<text x="104.5" y="80.6">LIMITS OF OVERBUILD</text>
<text x="52.8" y="87.4">10'</text>
<text x="82.9" y="87.4">12'</text>
<text x="117.8" y="87.4">12'</text>
<text x="49.8" y="90.1">SHLDR.</text>
<text x="60.5" y="93.9">5'</text>
<text x="143.9" y="90.1">SHLDR.</text>
<text x="169.8" y="93.8">VARIES</text>
<text x="218.3" y="94.5">LOCATION</text>
<text x="304.6" y="93.7">MAX. DEPTH</text>
<text x="328.4" y="95">WIDTH OF</text>
<text x="351.4" y="95">AREA OF</text>
<text x="371.4" y="95">AMOUNT OF</text>
<text x="56.8" y="101.9">SHLDR.</text>
<text x="57.1" y="99.3">PAVED</text>
<text x="57.2" y="96.6">EXIST.</text>
<text x="115.1" y="101.3" transform="rotate(-8 115.1 101.3)">(- )</text>
<text x="119.3" y="100.7" transform="rotate(-8 119.3 100.7)">0 .0 2</text>
<text x="142.3" y="98.3" transform="rotate(9 142.3 98.3)">(+ )</text>
<text x="146.9" y="99" transform="rotate(9 146.9 99)">0 .0 5</text>
<text x="197.5" y="100.6">STATION</text>
<text x="232.8" y="100.6">LANE</text>
<text x="261.4" y="98.8">SLOPE (%)</text>
<text x="264.1" y="96.3">EXIST.</text>
<text x="283.5" y="98.8">SLOPE (%)</text>
<text x="284.2" y="96.3">PROPOSED</text>
<text x="305.4" y="98.8">OVERBUILD</text>
<text x="309" y="101.4">(IN.)</text>
<text x="311.5" y="96.3">OF</text>
<text x="327.5" y="97.6">OVERBUILD</text>
<text x="331.1" y="100.1">(FT.)</text>
<text x="349.6" y="97.6">OVERBUILD</text>
<text x="371.4" y="97.6">OVERBUILD</text>
<text x="78" y="105.6" transform="rotate(-11 78 105.6)">M AT C H</text>
<text x="81.6" y="107.7" transform="rotate(-10 81.6 107.7)">C R O S S</text>
<text x="91.3" y="106" transform="rotate(-10 91.3 106)">S LO P E</text>
<text x="144.4" y="107.4">OF OVERBUILD</text>
<text x="144.4" y="104.7">MAX. DEPTH</text>
<text x="162.2" y="102.9" transform="rotate(39 162.2 102.9)">1 :4</text>
<text x="166.3" y="106.1" transform="rotate(39 166.3 106.1)">M A X</text>
<text x="222.5" y="105.7">WESTBOUND INSIDE</text>
<text x="331.8" y="105.7">12.0</text>
<text x="22.1" y="113.3">(INDEX 570-010)</text>
<text x="22.1" y="110.6">2'-8&quot; SOD</text>
<text x="59.1" y="113.3" transform="rotate(-27 59.1 113.3)">M AT C H</text>
<text x="71.6" y="109.6" transform="rotate(-10 71.6 109.6)">E X I S T .</text>
<text x="93" y="113">1.5''</text>
<text x="144.4" y="110">(SEE TABLE)</text>
<text x="222.5" y="109.9">WESTBOUND INSIDE</text>
<text x="331.8" y="109.9">12.0</text>
<text x="222.5" y="114.1">WESTBOUND INSIDE</text>
<text x="222.5" y="118.3">WESTBOUND INSIDE</text>
<text x="331.8" y="114.1">12.0</text>
<text x="331.8" y="118.3">12.0</text>
<text x="133.9" y="123.9">TYPE SP (TRAFFIC E)</text>
<text x="163.2" y="123.9">OVERBUILD</text>
<text x="222.5" y="122.5">WESTBOUND INSIDE</text>
<text x="331.8" y="122.5">12.0</text>
<text x="69.6" y="129.2">MILLED SURFACE</text>
<text x="133.9" y="129.2">MAX. DEPTH OF OVERBUILD</text>
<text x="133.9" y="126.6">SEE TABLE FOR</text>
<text x="222.5" y="126.7">WESTBOUND INSIDE</text>
<text x="222.5" y="130.9">WESTBOUND INSIDE</text>
<text x="331.8" y="126.7">12.0</text>
<text x="331.8" y="130.9">12.0</text>
<text x="76.8" y="135.1">EXIST. BASE</text>
<text x="132.4" y="136.9">TYPE SP STRUCTURAL COURSE</text>
<text x="222.5" y="135.1">WESTBOUND INSIDE</text>
<text x="331.8" y="135.1">12.0</text>
<text x="132.4" y="139.6">(TRAFFIC E) (PG 76-22)</text>
<text x="133.6" y="143.8">&quot; FC-5 (PG 76-22)</text>
<text x="222.5" y="139.3">WESTBOUND INSIDE</text>
<text x="222.5" y="143.4">WESTBOUND INSIDE</text>
<text x="331.8" y="139.3">12.0</text>
<text x="331.8" y="143.4">12.0</text>
<text x="222.5" y="147.6">WESTBOUND INSIDE</text>
<text x="331.8" y="147.6">12.0</text>
<text x="222.5" y="151.8">WESTBOUND INSIDE</text>
<text x="331.8" y="151.8">12.0</text>
<text x="222.5" y="156">WESTBOUND INSIDE</text>
<text x="222.5" y="160.2">WESTBOUND INSIDE</text>
<text x="331.8" y="156">12.0</text>
<text x="331.8" y="160.2">12.0</text>
<text x="222.5" y="164.4">WESTBOUND INSIDE</text>
<text x="331.8" y="164.4">12.0</text>
<text x="222.5" y="168.6">WESTBOUND INSIDE</text>
<text x="222.5" y="172.8">WESTBOUND INSIDE</text>
<text x="331.8" y="168.6">12.0</text>
<text x="331.8" y="172.8">12.0</text>
<text x="222.5" y="177">WESTBOUND INSIDE</text>
<text x="331.8" y="177">12.0</text>
<text x="222.5" y="181.1">WESTBOUND INSIDE</text>
<text x="222.5" y="185.3">WESTBOUND INSIDE</text>
<text x="331.8" y="181.1">12.0</text>
<text x="222.5" y="189.5">WESTBOUND INSIDE</text>
<text x="331.8" y="189.5">12.0</text>
<text x="222.5" y="193.7">WESTBOUND INSIDE</text>
<text x="331.8" y="193.7">12.0</text>
<text x="180.9" y="254.1">ENGINEER OF RECORD</text>
<text x="252" y="255">STATE OF FLORIDA</text>
<text x="398.1" y="255.5">SHEET</text>
<text x="168" y="261.6">LICENSE NUMBER:12345</text>
<text x="168" y="259">LUKE S. WALKER, P.E.</text>
<text x="236.7" y="258.2">DEPARTMENT OF TRANSPORTATION</text>
<text x="400.3" y="259.1">NO.</text>
<text x="168" y="269.6">TALLAHASSEE, FL 32301</text>
<text x="168" y="267">123 MAIN STREET</text>
<text x="168" y="264.3">ROADWAY ENGINEERS, INC.</text>
<text x="230.8" y="268.6">SR 22</text>
<text x="255.3" y="268.6">BAY</text>
<text x="277.8" y="268.6">123456-1-52-01</text>
<text x="401.4" y="267.6">16</text>
<text x="414.2" y="271.8" transform="rotate(-90 414.2 271.8)">THE OFFICIAL RECORD OF THIS SHEET IS THE ELECTRONIC FILE DIGITALLY SIGNED AND SEALED UNDER RULE 61G15-23.004, F.A.C.</text>
</g>
<g font-size="1.5">
<text x="23.3" y="257.2">DATE</text>
<text x="55" y="257.2">DESCRIPTION</text>
<text x="80.8" y="253.9">REVISIONS</text>
<text x="96.5" y="257.2">DATE</text>
<text x="126.8" y="257.1">DESCRIPTION</text>
<text x="229.2" y="262.8">ROAD NO.</text>
<text x="253" y="262.8">COUNTY</text>
<text x="273.1" y="262.8">FINANCIAL PROJECT ID</text>
</g>
<g font-size="1.3">
<text x="16.9" y="241" transform="rotate(-90 16.9 241)">KNASDMS</text>
<text x="16.7" y="253.5" transform="rotate(-90 16.7 253.5)">1:48:27 PM</text>
<text x="16.7" y="271.2" transform="rotate(-90 16.7 271.2)">8/14/2025</text>
<text x="19.2" y="270.9" transform="rotate(-90 19.2 270.9)">C:\CADD_Docs\FDM\FDM_900_Exhibit_Master.dgn</text>
</g>
<g font-size="1.2">
<text x="131.4" y="142.7">3</text>
<text x="132.5" y="143.9">4</text>
</g>
</svg>
